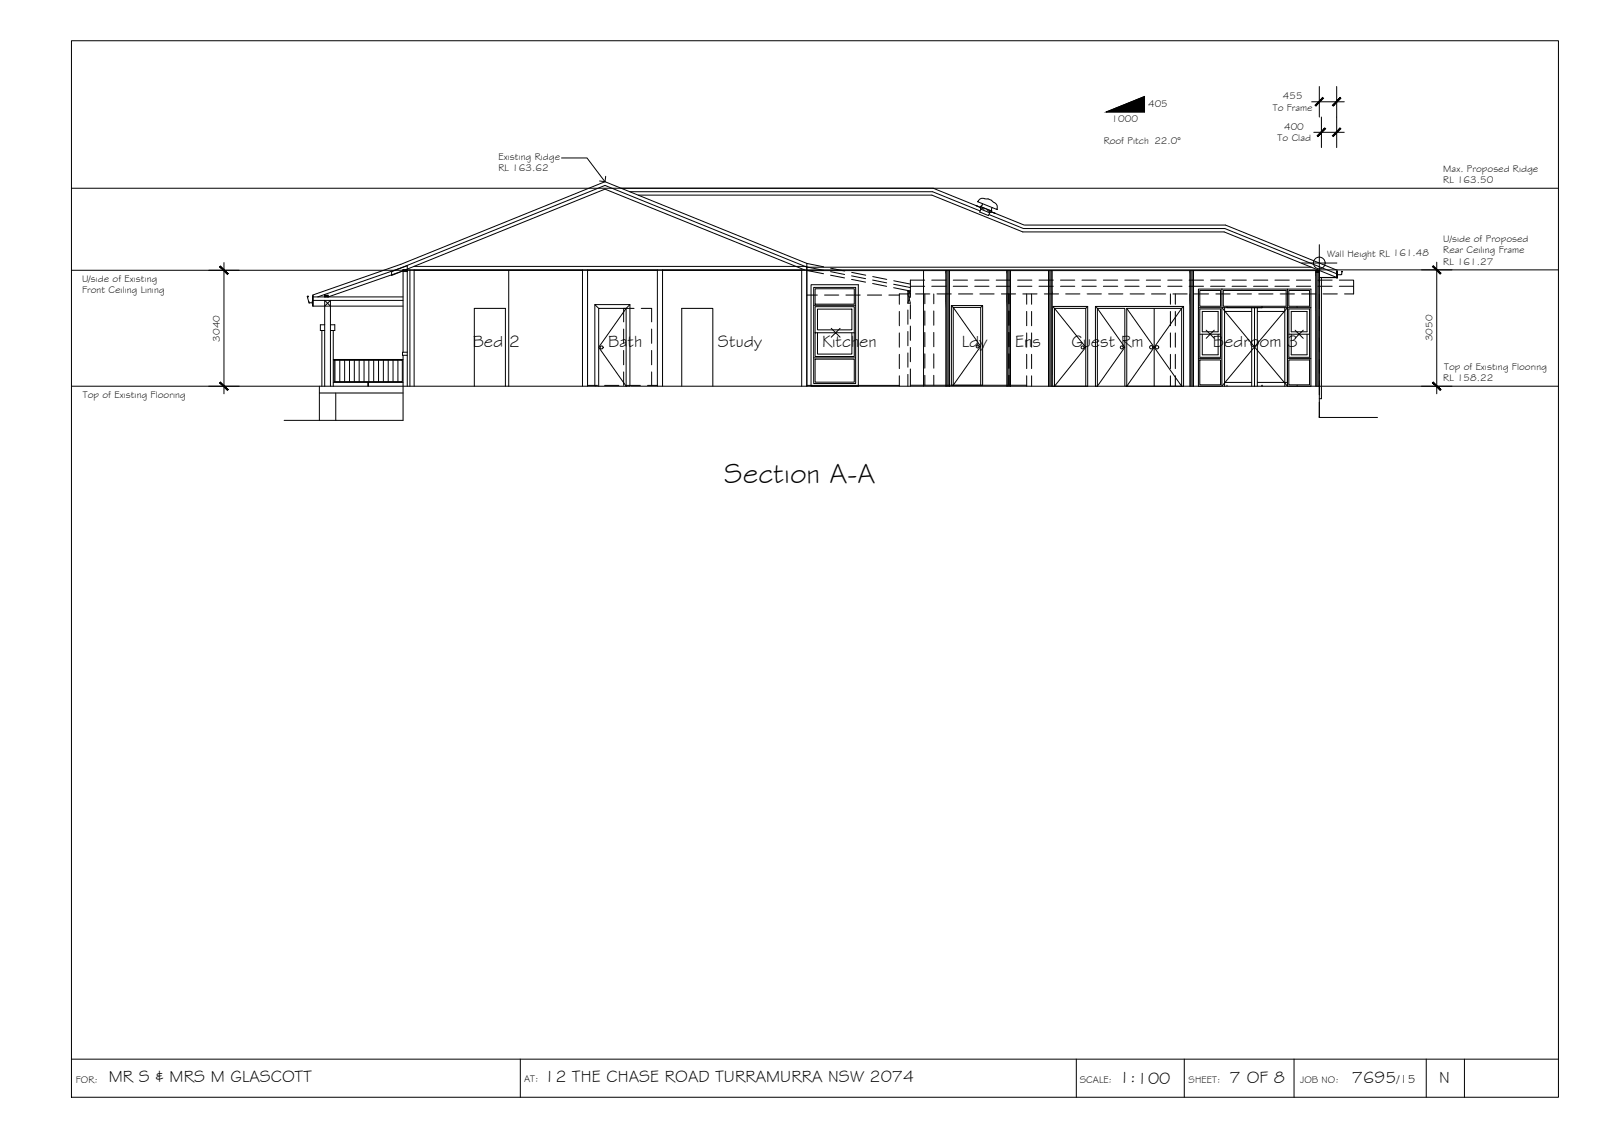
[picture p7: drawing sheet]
<svg xmlns="http://www.w3.org/2000/svg" width="420mm" height="297mm" viewBox="0 0 420 297" stroke-linecap="round" stroke-linejoin="round" font-family="sans-serif">
<!-- layer: MASK -->
<g fill="#fff" stroke="#fff" stroke-width=".26">
<path d="M257.6 52h.2z"/>
<path d="M258.9 52.2h.3z"/>
<path d="M257.7 53.4l.2 .1z"/>
<path d="M257.2 54.2l.4 .1h-.5z"/>
<path d="M260.4 54.3h1.2l-.1 .3z"/>
<path d="M261.4 54.8h.1z"/>
<path d="M261.3 54.9h.3z"/>
<path d="M259.8 55.1l.3 .1z"/>
<path d="M259.7 55.2h.4z"/>
<path d="M259.3 55.2l.8 .1z"/>
<path d="M287.3 80.3l8.2 .5v-.5zM287.3 80.3l8.2 .5h-8.2z"/>
<path d="M295 80.8l.5 20.5v-20.5zM295 80.8l.5 20.5h-.5z"/>
<path d="M287.3 80.8l.5 20.5v-20.5zM287.3 80.8l.5 20.5h-.5z"/>
<path d="M276.1 80.3l9.2 .5v-.5zM276.1 80.3l9.2 .5h-9.2z"/>
<path d="M284.8 80.8l.5 20.5v-20.5zM284.8 80.8l.5 20.5h-.5z"/>
<path d="M276.1 80.8l.5 20.5v-20.5zM276.1 80.8l.5 20.5h-.5z"/>
<path d="M276.6 80.8l8.2 20.5v-20.5zM276.6 80.8l8.2 20.5h-8.2z"/>
<path d="M295 80.3l15.4 .5v-.5zM295 80.3l15.4 .5h-15.4z"/>
<path d="M309.9 80.8l.5 20.5v-20.5zM309.9 80.8l.5 20.5h-.5z"/>
<path d="M295 80.8l.5 20.5v-20.5zM295 80.8l.5 20.5h-.5z"/>
<path d="M295.5 80.8l14.4 20.5v-20.5zM295.5 80.8l14.4 20.5h-14.4z"/>
<path d="M249.5 80.1l8.2 .5v-.5zM249.5 80.1l8.2 .5h-8.2z"/>
<path d="M257.2 80.6l.5 20.4v-20.4zM257.2 80.6l.5 20.4h-.5z"/>
<path d="M249.5 80.6l.5 20.4v-20.4zM249.5 80.6l.5 20.4h-.5z"/>
<path d="M250 80.6l7.2 20.4v-20.4zM250 80.6l7.2 20.4h-7.2z"/>
<path d="M257.6 52h.4zM257.4 52h.6z"/>
<path d="M257.4 52h.7zM257.4 52h.7z"/>
<path d="M257.4 52l.8 .1zM257.2 52.1h1z"/>
<path d="M257.2 52.1h1.1zM257.2 52.1h1.1z"/>
<path d="M258.3 52.1h.1zM258.3 52.1h.1z"/>
<path d="M257.2 52.1h1.1zM257.1 52.1h1.2z"/>
<path d="M258.3 52.1l.2 .1zM258.3 52.1l.2 .1z"/>
<path d="M258.4 52.2h.3zM258.4 52.2h.3z"/>
<path d="M257.1 52.1l1.3 .1zM257.1 52.1l1.3 .1z"/>
<path d="M258.9 52.2h.3zM258.9 52.2h.3zM258.9 52.2h.3z"/>
<path d="M258.4 52.2h.5zM258.4 52.2h.5z"/>
<path d="M257.1 52.2h1.3zM257.1 52.2h1.3z"/>
<path d="M258.4 52.2l1 .1zM258.4 52.2l1 .1z"/>
<path d="M257.1 52.2l1.4 .1zM257 52.3h1.5z"/>
<path d="M258.5 52.3h1zM258.5 52.3h1z"/>
<path d="M257 52.3h1.5zM256.9 52.3h1.6z"/>
<path d="M258.5 52.3l1.3 .1zM258.5 52.3l1.3 .1z"/>
<path d="M256.9 52.3l1.7 .1zM256.9 52.3l1.7 .1h-1.8z"/>
<path d="M258.6 52.4h1.2zM258.6 52.4h1.2z"/>
<path d="M256.8 52.4h1.8zM256.8 52.4h1.8z"/>
<path d="M258.6 52.4l1.5 .1zM258.6 52.4l1.5 .1z"/>
<path d="M256.8 52.4l1.9 .1zM256.8 52.4l1.9 .1h-2z"/>
<path d="M258.7 52.5h1.4zM258.7 52.5h1.4z"/>
<path d="M256.7 52.5h2zM256.7 52.5h2z"/>
<path d="M258.7 52.5l1.4 .1zM258.7 52.5l1.4 .1z"/>
<path d="M256.7 52.5l2 .1zM256.7 52.6h2z"/>
<path d="M258.7 52.6l1.5 .1zM258.7 52.6l1.5 .1z"/>
<path d="M256.7 52.6l2.1 .1zM256.7 52.6l2.1 .1z"/>
<path d="M258.8 52.7l1.5 .1zM258.8 52.7l1.5 .1z"/>
<path d="M256.6 52.7l2.2 .1zM256.6 52.7l2.2 .1z"/>
<path d="M258.8 52.8h1.5zM258.8 52.8h1.5z"/>
<path d="M256.6 52.8h2.2zM256.6 52.8h2.2z"/>
<path d="M256.6 52.8h2.2zM256.6 52.8h2.2z"/>
<path d="M258.8 52.8h1.5zM258.8 52.8h1.5z"/>
<path d="M256.6 52.8h2.2zM256.6 52.8h2.2z"/>
<path d="M256.4 52.8l.3 .1zM256.4 52.8l.3 .1z"/>
<path d="M258.8 52.8l1.7 .2-.2-.2zM258.8 52.8l1.7 .2h-1.7z"/>
<path d="M258.8 53h1.7zM258.8 53h1.7z"/>
<path d="M256.7 52.8l2.1 .2v-.2zM256.7 52.8l2.1 .2h-1.7z"/>
<path d="M258.8 53h1.7zM258.8 53h1.7z"/>
<path d="M257.1 53h1.7zM257.1 53h1.7z"/>
<path d="M258.8 53l1.9 .1zM258.8 53l1.9 .1z"/>
<path d="M257.1 53l1.9 .1zM257.1 53l1.9 .1z"/>
<path d="M260.4 53.1h.3zM260.4 53.1h.3zM260.3 53.1h.2z"/>
<path d="M259 53.1h1.4zM259 53.1h1.3z"/>
<path d="M260.5 53.1h.2zM260.5 53.1h.2z"/>
<path d="M260.3 53.1h.3zM260.3 53.1h.3z"/>
<path d="M259 53.1h1.3zM259 53.1h1.3z"/>
<path d="M260.3 53.1h.4zM260.1 53.1h.6z"/>
<path d="M259 53.1h1.3zM259 53.1h1.1z"/>
<path d="M260.1 53.1h.6zM260.1 53.1h.6z"/>
<path d="M259.1 53.1h1zM259.1 53.1h1z"/>
<path d="M257.3 53.1h1.9zM257.3 53.1h1.9z"/>
<path d="M260.1 53.1l.7 .1zM260 53.2h.8z"/>
<path d="M259.2 53.1h.9zM259.2 53.1l.8 .1z"/>
<path d="M257.4 53.1l1.9 .1zM257.4 53.1l1.9 .1z"/>
<path d="M260 53.2h.9zM259.9 53.2h1z"/>
<path d="M259.3 53.2h.7zM259.3 53.2h.6z"/>
<path d="M257.5 53.2h1.9zM257.5 53.2h1.9z"/>
<path d="M259.9 53.2h1.1zM259.8 53.2h1.2z"/>
<path d="M259.4 53.2h.5zM259.4 53.2h.4z"/>
<path d="M257.6 53.2h1.9zM257.6 53.2h1.9z"/>
<path d="M259.8 53.2l1.3 .1zM259.8 53.2l1.3 .1z"/>
<path d="M259.5 53.2h.3zM259.5 53.2l.3 .1z"/>
<path d="M257.7 53.2l2 .1zM257.7 53.2l2 .1z"/>
<path d="M259.8 53.3l1.4 .1zM259.8 53.3l1.4 .1z"/>
<path d="M258 53.3l1.7 .1zM258 53.3l1.7 .1z"/>
<path d="M256.4 52.9l1.6 .5zM256.4 52.9l1.6 .5z"/>
<path d="M258 53.4l3.3 .1-.1-.1zM258 53.4l3.3 .1h-3z"/>
<path d="M257.7 53.4l.5 .1zM257.7 53.4l.5 .1z"/>
<path d="M258.3 53.5l3.1 .2-.1-.2zM258.3 53.5l3.1 .2h-2.6z"/>
<path d="M257.7 53.5l1.1 .3zM257.7 53.5l1.1 .3h-1.3z"/>
<path d="M258.8 53.7l2.7 .2-.1-.2zM258.8 53.7l2.7 .2h-2.2z"/>
<path d="M257.5 53.8l1.5 .1zM257.5 53.8l1.5 .1z"/>
<path d="M257.5 53.9l1.6 .1zM257.5 53.9l1.6 .1z"/>
<path d="M257.5 54h1.7zM257.4 54h1.8z"/>
<path d="M257.9 53.5l1.7 .6zM257.9 53.5l1.7 .6z"/>
<path d="M257.4 54l1.9 .1zM257.3 54.1h2z"/>
<path d="M256.5 52.8l3.3 1.3zM256.5 52.8l3.3 1.3z"/>
<path d="M259.3 54.1h.4zM259.3 54.1h.4z"/>
<path d="M257.3 54.1h2.1zM257.2 54.1h2.2z"/>
<path d="M259.3 53.9l2.3 .2-.1-.2zM259.3 53.9l2.3 .2h-1.8z"/>
<path d="M259.7 54.1h.1zM259.7 54.1h.1z"/>
<path d="M259.4 54.1h.3zM259.4 54.1h.3z"/>
<path d="M257.2 54.1h2.2zM257.2 54.1h2.2z"/>
<path d="M259.7 54.1l.3 .1zM259.7 54.1l.3 .1z"/>
<path d="M259.4 54.1l.5 .1zM259.4 54.1l.5 .1z"/>
<path d="M257.3 54.1l2.3 .1zM257.3 54.1l2.3 .1z"/>
<path d="M257.2 54.1l.3 .1zM257.2 54.1l.3 .1z"/>
<path d="M259.8 54.1l1.8 .2v-.2zM259.8 54.1l1.8 .2h-1.2z"/>
<path d="M257.1 54.3l.5 .1zM257.1 54.3l.5 .1z"/>
<path d="M257.5 54.2l2.7 .2-.6-.2zM257.5 54.2l2.7 .2h-2.1z"/>
<path d="M260.4 54.3l1.1 .3zM260.9 54.6h.6v.2z"/>
<path d="M259.9 54.2l1 .4zM259.9 54.2l1 .4z"/>
<path d="M260.8 54.6l.7 .2zM260.8 54.6l.7 .2z"/>
<path d="M261.4 54.8h.1zM261.4 54.8l.2 .1z"/>
<path d="M258.1 54.4l2 .4 .1-.4zM258.1 54.4l2 .4h-1.1z"/>
<path d="M259.6 54.2l2 .7zM259.6 54.2l2 .7z"/>
<path d="M261.3 54.9h.2zM261.4 54.9h.1z"/>
<path d="M259 54.8h1.1zM259 54.8l1 .1z"/>
<path d="M259.2 54.9h.8zM259.2 54.9h.8z"/>
<path d="M259.4 54.9l.6 .1zM259.4 54.9l.6 .1z"/>
<path d="M259.6 55l.4 .1zM259.6 55l.4 .1z"/>
<path d="M259.8 55.1l.3 .1zM259.9 55.2h.2z"/>
<path d="M257.2 54.2l2.7 1zM257.2 54.2l2.7 1z"/>
<path d="M257.1 54.4l2.6 .8-2.1-.8zM257.1 54.4l2.6 .8h-.6z"/>
<path d="M259.7 55.2h.4zM259.8 55.2h.3z"/>
<path d="M259.1 55.2h.7zM259.1 55.2h.7z"/>
<path d="M259.3 55.2l.8 .1zM259.5 55.3h.6l-.1 .2z"/>
<path d="M156 79.9l9.2 .9v-.9zM156 79.9l9.2 .9h-9.2z"/>
<path d="M164.2 80.8l1 20.5v-20.5zM164.2 80.8l1 20.5h-1z"/>
<path d="M156 80.8l1 20.5v-20.5zM156 80.8l1 20.5h-1z"/>
<path d="M157 80.8l7.2 20.5v-20.5zM157 80.8l7.2 20.5h-7.2z"/>
<path d="M287.8 80.8l7.2 20.5v-20.5zM287.8 80.8l7.2 20.5h-7.2z"/>
<path d="M320.5 80.7l17.2 20.6v-20.6zM320.5 80.7l17.2 20.6h-17.2z"/>
</g>
<!-- layer: DOORS -->
<g fill="none" stroke="#000" stroke-width=".26">
<path d="M164.2 80.8l-7.2 10.3 7.2 10.2v-20.5h-7.2v20.5M250 80.6l7.2 10.2-7.2 10.2v-20.4h7.2v20.4M276.6 80.8l8.2 10.3-8.2 10.2v-20.5h8.2v20.5M287.8 80.8l7.2 10.3-7.2 10.2v-20.5h7.2v20.5M295.5 80.8h14.4v20.5l-7.2-10.2 7.2-10.3M295.5 80.8l7.2 10.3-7.2 10.2zM302.7 80.8v20.5M320.5 80.7l8.5 10.2-8.5 10.4M321.8 80.7h9.2M337.7 80.7l-8.7 10.2 8.7 10.4"/>
<circle cx="157.8" cy="91.1" r=".39"/>
<circle cx="256.4" cy="90.8" r=".39"/>
<circle cx="283.9" cy="91.1" r=".39"/>
<circle cx="294.2" cy="91.1" r=".39"/>
<circle cx="301.9" cy="91" r=".43"/>
<circle cx="303.5" cy="91" r=".43"/>
</g>
<!-- layer: NEWWORK -->
<g fill="none" stroke="#000" stroke-width=".26">
<path d="M162.9 49.4h81.9l23.8 9.6h52.8l29.3 11.8-.1 .3M165.1 50.3h79.5l12.5 5M167.4 51.2h77l23.9 9.6h52.8l29.5 11.9h-4.6M257.1 54.5l1 .4M257.1 54.5l.1 .3M257.1 54.4v.1M257.2 54.2l2.9 1.1M257.2 54.8l-.3 .8 2.4 .9 .3-.7M257.2 54.8l2.4 1M257.7 53.4l-.6 1-1.1-.5 1.1 .5 .1-.2 2.9 1.1-.1 .2 1.1 .5-1.1-.5 .1-.7M258.2 52.1a1.38 1.38 0 0 0-1.8 .8l5.1 2a1.48 1.48 0 0 0-.8-1.8M258.2 52.1h.9l1 .4"/>
<path d="M259 55.2l.9 .4-.3 .2M259.4 56.3l9 3.6h52.8l29.4 11.9M260.1 52.5l.6 .6M260.2 54.4l-.1 .4M156 79.9h9.2v21.4h-9.2zM156 79.9l1 .9M165.2 79.9l-1 .9M211.6 70.9h134.4l-.9 .5M212.7 74.6h12.4v26.7h-12.4zM242.2 70.9v30.4M248.1 70.9v30.4M249 70.9v30.4"/>
<path d="M264.1 70.9v30.4M265 70.9v30.4M275 70.9v30.4M275.9 70.9v30.4M312.1 70.9v30.4M313 70.9v30.4M320.5 75.8h-6.2v4.9M320.5 75.8v4.9M320.5 75.8h17.2M343.9 70.1h-132.3v31.2M346 71.4l-.9-.5h.9v.5h-.9v-.5v30.4M346 70.9v38.5"/>
<path d="M346 72.8h4.6M350.8 71.1v1.8h-.2v-1.8h.2v.9h.9l.2-.2M351.8 71.2h.3l-.2 .2v.4M249.5 80.1h8.2v20.9h-8.2zM249.5 80.1l.5 .5M257.7 80.1l-.5 .5M276.1 80.3h9.2v21h-9.2zM276.1 80.3l.5 .5M285.3 80.3l-.5 .5M287.3 80.3l.5 .5M295 80.3h15.4v21h-15.4M295.5 80.3h-8.2v21h8.2"/>
<path d="M310.4 80.3l-.5 .5M314.3 80.7h6.2v20.6v-20.6h17.2v20.6v-20.6h6.1v20.6h-29.5zM314.3 94h6.2M321.2 81.7h7.1M321.2 80.7v20.6M321.8 80.7h.1M328.3 80.7v20.6M329 80.7v20.6M329.8 81.7h7.2M329.8 80.7v20.6M331 80.7h.1M337 80.7v20.6"/>
<path d="M337.7 80.7v-4.9h6.1v4.9M337.7 94h6.1M340.2 80.7h.1M321.2 100.3h7.1M321.8 101.3h.1M329.8 100.3h7.8M331 101.3h.1M340.2 101.3h.1M346 109.4h.1"/>
</g>
<!-- layer: EXISTING -->
<g fill="none" stroke="#000" stroke-width=".26">
<path d="M80.7 78.1l.4 1.3M80.7 78h.1M80.9 77.7h-.3l.1 .3M80.9 77.7v.1M81.1 79.4h.1M82 77.6l-.1 1.8h-.8M82 77.6h.2v2.7h-.2zM82.2 78.8h23.5M82.2 77.8h23.5M85.2 77.4v.4h.9v-.4h-.9l.9 .4 20.7-7.2v-.9l-23.5 8.1M85.2 77.2v.6l.9-.4M105.1 69.3l-23 8 .1 .3"/>
<path d="M105.1 69.3l53.6-21.7 53 21.5 4.3 .8M105.7 70.8h1.1v.4h-1.1zM105.7 70.8v21.5M105.7 71.2l1.1-.4v30.5M105.7 70.8h105.9M105.7 70.8l1.1 .4M107.5 70.8v30.5M108.5 69.8h103.1M108.6 70.8v30.5M108.6 70.9h44.2M133.4 70.9v30.4M152.8 70.8v30.5"/>
<path d="M154.1 70.8v30.5M154.1 70.9h18.3M172.4 70.8v30.5M173.8 70.8v30.5M173.8 70.9h36.5M210.3 70.8v30.5M211.6 70l-52.9-21.4-56 22.6v1l56-22.6 52.3 21.2M211.6 69.1v32.2M211.6 70.9l4.4 .9M211.6 70l4.4 .9M211.6 77.4h2.8M216.2 77.4h3.8"/>
<path d="M217.8 72.2l3.7 .7M217.8 71.2l3.7 .8M217.9 70.3l3.6 .7M221.9 77.4h3.7M223.3 73.3l3.7 .7M223.3 72.3l3.7 .8M223.4 71.4l3.7 .8M227.5 77.4h3.7M228.9 74.3l3.6 .8M228.9 73.4l3.6 .8M228.9 72.5l3.7 .8M233.1 77.4h2.8"/>
<path d="M234.4 75.4l4.4 .9M234.4 74.5l4.4 .9M234.4 73.6l4.4 .9M238.1 76.3v3.1M238.1 76.3h.7M238.1 76.3l.7 .8M238.8 76.3l-.7 .8 .7 2.4h-.7l.7-2.4M238.8 79.9v3.7M238.8 77.1h-2.9v2.7M238.8 75h3.7M240.1 77.1h3.8M242.5 73.4h-3.7v4.6"/>
<path d="M242.6 77.1v2.5M244.4 75h3.7M244.4 73.4h3.7M244.9 77.1v2.5M245.8 77.1h3.7M250 75h3.8M250 73.4h3.8M251.4 77.1h3.7M255.6 75h3.8M255.6 73.4h3.8M257 77.1h3.7M261.3 75h3.7"/>
<path d="M261.3 73.4h3.7M262.6 77.1h3.8M264.6 77.1v2.5M266.9 75h3.7M266.9 73.4h3.7M268.3 77.1h3.7M269.3 77.1v2.7M270.6 77.1v2.7M272.5 75h3.8M272.5 73.4h3.8M273.9 77.1h3.7M278.1 75h3.8"/>
<path d="M278.1 73.4h3.8M279.5 77.1h3.7M283.8 75h3.7M283.8 73.4h3.7M285.1 77.1h3.8M289.4 75h3.7M289.4 73.4h3.7M290.8 77.1h3.7M295 75h3.8M295 73.4h3.8M296.4 77.1h3.7M300.6 75h3.8"/>
<path d="M300.6 73.4h3.8M302 77.1h3.7M306.3 75h3.7M306.3 73.4h3.7M307 77.1v2.7M307.6 77.1h3.8M308.3 77.1v2.7M311.9 75h3.7M311.9 73.4h3.7M313.3 77.1h3.7M317.5 75h3.8M317.5 73.4h3.8"/>
<path d="M318.9 77.1h3.7M323.1 75h3.8M323.1 73.4h3.8M324.5 77.1h3.7M328.8 75h3.7M328.8 73.4h3.7M330.1 77.1h3.8M334.4 75h3.7M334.4 73.4h3.7M335.8 77.1h3.7M340 75h3.8M340 73.4h3.8"/>
<path d="M341.4 77.1h3.7M345.6 75h3.8M345.6 73.4h3.8M346 77.1v4M347 77.1h3.7M351.3 73.4h3.7v3.7h-2.4M351.3 75h3.7M82.2 80.3h23.5M84.4 86.6v14.7M85.2 85.1h-1.2v1.5h1.2M85.2 80.3l1.5-1.5v22.5M86.7 85.1h1.1v1.5h-1.1"/>
<path d="M86.7 80.3l-1.5-1.5v22.5M87.4 86.6v14.7M87.4 94.2h18.3M87.6 94.5h17.9v5.5h-17.9zM87.8 94.5v5.5M89.1 94.5v5.5M90.4 94.5v5.5M91.7 94.5v5.5M92.9 94.5v5.5M94.2 94.5v5.5M95.5 94.5v5.5M96.7 94.5v5.5"/>
<path d="M98 94.5v5.5M99.3 94.5v5.5M100.5 94.5v5.5M101.8 94.5v5.5M103.1 94.5v5.5M104.4 94.5v5.5M105.7 93.1v17.1M106.8 92.3h-1.2v.8h1.2M163.6 86.3v3.7M163.6 91.9v3.7M163.6 97.5v3.5M166.3 80.8h-2.7v3.6"/>
<path d="M168.2 80.8h2.7v3.6M170.9 86.3v3.7M170.9 91.9v3.7M170.9 97.5v3.5M235.9 81.7v3.7M235.9 87.3v3.7M235.9 92.9v3.7M235.9 98.5v2.8M238.1 81.3v3.7M238.1 86.9v3.7M238.1 92.5v3.8M238.1 98.2v3.1"/>
<path d="M238.8 85.5v3.7M238.8 91.1v3.7M238.8 96.7v4.6M242.6 81.5v3.8M242.6 87.2v3.7M242.6 92.8v3.7M242.6 98.4v2.6M244.9 81.5v3.8M244.9 87.2v3.7M244.9 92.8v3.7M244.9 98.4v2.6M264.6 81.5v3.8"/>
<path d="M264.6 87.2v3.7M264.6 92.8v3.7M264.6 98.4v2.6M269.3 81.7v3.7M269.3 87.3v3.7M269.3 92.9v3.7M269.3 98.5v2.8M270.6 81.7v3.7M270.6 87.3v3.7M270.6 92.9v3.7M270.6 98.5v2.8M307 81.7v3.7"/>
<path d="M307 87.3v3.7M307 92.9v3.7M307 98.5v2.8M308.3 81.7v3.7M308.3 87.3v3.7M308.3 92.9v3.7M308.3 98.5v2.8M346 82.9v3.8M346 88.6v3.7M346 94.2v3.7M346 99.8v3.8M83.8 103h21.9"/>
<path d="M83.8 101.3v8.9M87.4 100.3h18.3M88.1 103v7.2M96.5 100.3v1M96.7 100.3v1M124.4 101.3v-20.5h8.2v20.5M154.1 101h2.6M158.6 101h3.7M164.2 101h3.7M169.8 101h2.6M178.8 101.3v-20.5h8.2v20.5M211.6 101h24.3"/>
<path d="M238.8 101h30.5M346 105.4v4"/>
</g>
<!-- layer: BORDER -->
<path d="M18.7 10.7h390v277h-390zM18.7 277.7h390M136.5 277.7v10M282.3 277.7v10M310.6 277.7v10M339.4 277.7v10M374.1 277.7v10M384.1 277.7v10" fill="none" stroke="#000" stroke-width=".26"/>
<!-- layer: TEXT -->
<path d="M290.2 29.4l10-4.1v4.1z" fill="#000" stroke="#000" stroke-width=".26"/>
<g fill="none" stroke="#000" stroke-width=".26">
<path d="M290.2 29.4l10-4.1v4.1zM341.4 69h9.2M346 64.1v10"/>
<circle cx="346" cy="68.9" r="1.53"/>
</g>
<!-- layer: HATCH -->
<g fill="#545454" stroke="#545454" stroke-width=".26">
<path d="M248.1 70.9l.9 6.2v-6.2zM248.1 70.9l.9 6.2h-.9z"/>
<path d="M248.1 77.1l.9 24.2v-24.2zM248.1 77.1l.9 24.2h-.9z"/>
<path d="M264.1 70.9l.9 6.2v-6.2zM264.1 70.9l.9 6.2h-.9z"/>
<path d="M264.1 77.1l.9 24.2v-24.2zM264.1 77.1l.9 24.2h-.9z"/>
<path d="M275 70.9l.9 6.2v-6.2zM275 70.9l.9 6.2h-.9z"/>
<path d="M275 77.1l.9 24.2v-24.2zM275 77.1l.9 24.2h-.9z"/>
<path d="M312.1 70.9l.9 6.2v-6.2zM312.1 70.9l.9 6.2h-.9z"/>
<path d="M312.1 77.1l.9 24.2v-24.2zM312.1 77.1l.9 24.2h-.9z"/>
<path d="M345.1 71.4l.9 5.7v-5.7zM345.1 71.4l.9 5.7h-.9z"/>
<path d="M345.1 77.1l.9 24.2v-24.2zM345.1 77.1l.9 24.2h-.9z"/>
</g>
<!-- layer: CEILING-FLOOR LINES -->
<path d="M18.7 49.4h390M18.7 70.9h192.9M211.6 70.8h197.1M18.7 101.3h390" fill="none" stroke="#000" stroke-width=".26"/>
<!-- layer: DIMENSION -->
<path d="M344 26.7h8.6M344.6 34.7h8M346 22.7v8M346.6 30.7v8M350.6 22.7v16M54.7 70.9h8M58.7 68.8v34.4M372.8 70.8h8M376.8 68.7v34.5M54.7 101.3h8M372.8 101.3h8" fill="none" stroke="#000" stroke-width=".26"/>
<!-- layer: 0 -->
<g fill="#000" stroke="#000" stroke-width=".26">
<path d="M346.9 25.6l-1.8 2.2 2-2zM344.9 27.6l2-2-1.8 2.2z"/>
<path d="M347.5 33.6l-1.8 2.2 2-2zM345.4 35.6l2.1-2-1.8 2.2z"/>
<path d="M349.4 27.6l.3 .2 1.8-2.2zM351.5 25.6l.2 .2-2 2z"/>
<path d="M349.4 35.6l.3 .2 1.8-2.2zM351.5 33.6l.2 .2-2 2z"/>
<path d="M57.6 69.9l2 2.1 .2-.3zM57.6 69.9l.2-.2 2 2z"/>
<path d="M375.7 69.9l2 2 .2-.3zM375.7 69.9l.2-.2 2 1.9z"/>
<path d="M57.6 100.4l2.2 1.7-2-1.9zM57.6 100.4l2.2 1.7-.2 .3z"/>
<path d="M375.9 100.2l-.2 .2 2.2 1.7zM375.7 100.4l2.2 1.7-.2 .3z"/>
</g>
<!-- layer: 0.13 -->
<path d="M346.6 72.8v31.7h-.6" fill="none" stroke="#000" stroke-width=".26"/>
<!-- layer: GRDLEV -->
<path d="M74.5 110.2h31.2M346 109.4h15.3" fill="none" stroke="#000" stroke-width=".26"/>
<!-- layer: WINDOWS -->
<g fill="none" stroke="#000" stroke-width=".26">
<path d="M213.4 75.3h11v25.3h-11zM213.8 75.7h10.3v4h-10.3zM314.7 76.2h5.4v4.1h-5.4zM320.8 76.2h16.5v4.1h-16.5zM338 76.2h5.5v4.1h-5.5zM213.4 93.8h11M213.4 80h11M213.8 87.2v-6.8h10.3v6.8M213.8 87.2h10.3v6.3h-10.3zM213.8 94.2h10.3v6h-10.3zM214.4 81h9v5.5h-9zM214.4 87.2v5.6h9v-5.6"/>
<path d="M218 88.4l1.2-1.2 1.1 1.2M218 86.1l1.2 1.1 1.1-1.1M314.7 94.4h5.4v6.5h-5.4zM314.7 81h5.4v12.7h-5.4zM314.7 87.6h5.4M315.3 81.7h4.2v5.3h-4.2zM315.3 87.6v5.4h4.2v-5.4M316.3 86.6l1.1 1 1.1-1M316.3 88.7l1.1-1.1 1.1 1.1M338 94.4h5.5v6.5h-5.5zM338 81h5.5v12.7h-5.5zM338 87.6h5.5"/>
<path d="M338.7 81.7h4.1v5.3h-4.1zM338.7 87.6v5.4h4.1v-5.4M339.7 86.6l1 1 1.1-1M339.7 88.7l1-1.1 1.1 1.1"/>
</g>
<!-- layer: 0 -->
<path d="M147.3 41.4h6.7l4.7 6.2M158.9 46.2l-.2 1.4-1.4-.2" fill="none" stroke="#000" stroke-width=".26"/>
<text font-size="7.5" x="189.9" y="126.6">Section A-A</text>
<g font-size="4.5">
<text x="124" y="91">Bed 2</text>
<text x="159.5" y="91">Bath</text>
<text x="188.3" y="91">Study</text>
<text x="215.6" y="91">Kitchen</text>
<text x="252.2" y="91">Ldy</text>
<text x="266.2" y="91">Ens</text>
<text x="281" y="91">Guest Rm</text>
<text x="318.1" y="91">Bedroom 3</text>
<text x="28.5" y="283.8">MR S &amp; MRS M GLASCOTT</text>
<text x="142.7" y="283.7">12 THE CHASE ROAD TURRAMURRA NSW 2074</text>
<text x="293.5" y="284">1:100</text>
<text x="322.4" y="284">7 OF 8</text>
<text x="354.5" y="283.9">7695</text>
<text x="377.5" y="283.8">N</text>
</g>
<text font-size="3.2" x="366.4" y="283.9">/15</text>
<g font-size="2.6">
<text x="301.1" y="28.2">405</text>
<text x="333.8" y="29">To Frame</text>
<text x="336.5" y="26.1">455</text>
<text x="291.6" y="31.9">1000</text>
<text x="336.8" y="34.1">400</text>
<text x="289.5" y="37.7">Roof Pitch 22.0°</text>
<text x="335.1" y="37">To Clad</text>
<text x="130.7" y="45">RL 163.62</text>
<text x="130.8" y="42.1">Existing Ridge</text>
<text x="378.5" y="45.1">Max. Proposed Ridge</text>
<text x="378.5" y="48">RL 163.50</text>
<text x="378.5" y="63.5">U/side of Proposed</text>
<text x="348.1" y="67.3">Wall Height RL 161.48</text>
<text x="378.5" y="66.5">Rear Ceiling Frame</text>
<text x="378.5" y="69.4">RL 161.27</text>
<text x="21.5" y="73.8">U/side of Existing</text>
<text x="21.5" y="76.8">Front Ceiling Lining</text>
<text x="57.6" y="89.5" transform="rotate(-90 57.6 89.5)">3040</text>
<text x="375.7" y="89.5" transform="rotate(-90 375.7 89.5)">3050</text>
<text x="378.5" y="99.9">RL 158.22</text>
<text x="378.7" y="97">Top of Existing Flooring</text>
<text x="21.7" y="104.2">Top of Existing Flooring</text>
<text x="19.9" y="283.9">FOR:</text>
<text x="137.5" y="283.7">AT:</text>
<text x="283.2" y="284">SCALE:</text>
<text x="311.7" y="284">SHEET:</text>
<text x="341" y="284">JOB NO:</text>
</g>
</svg>
